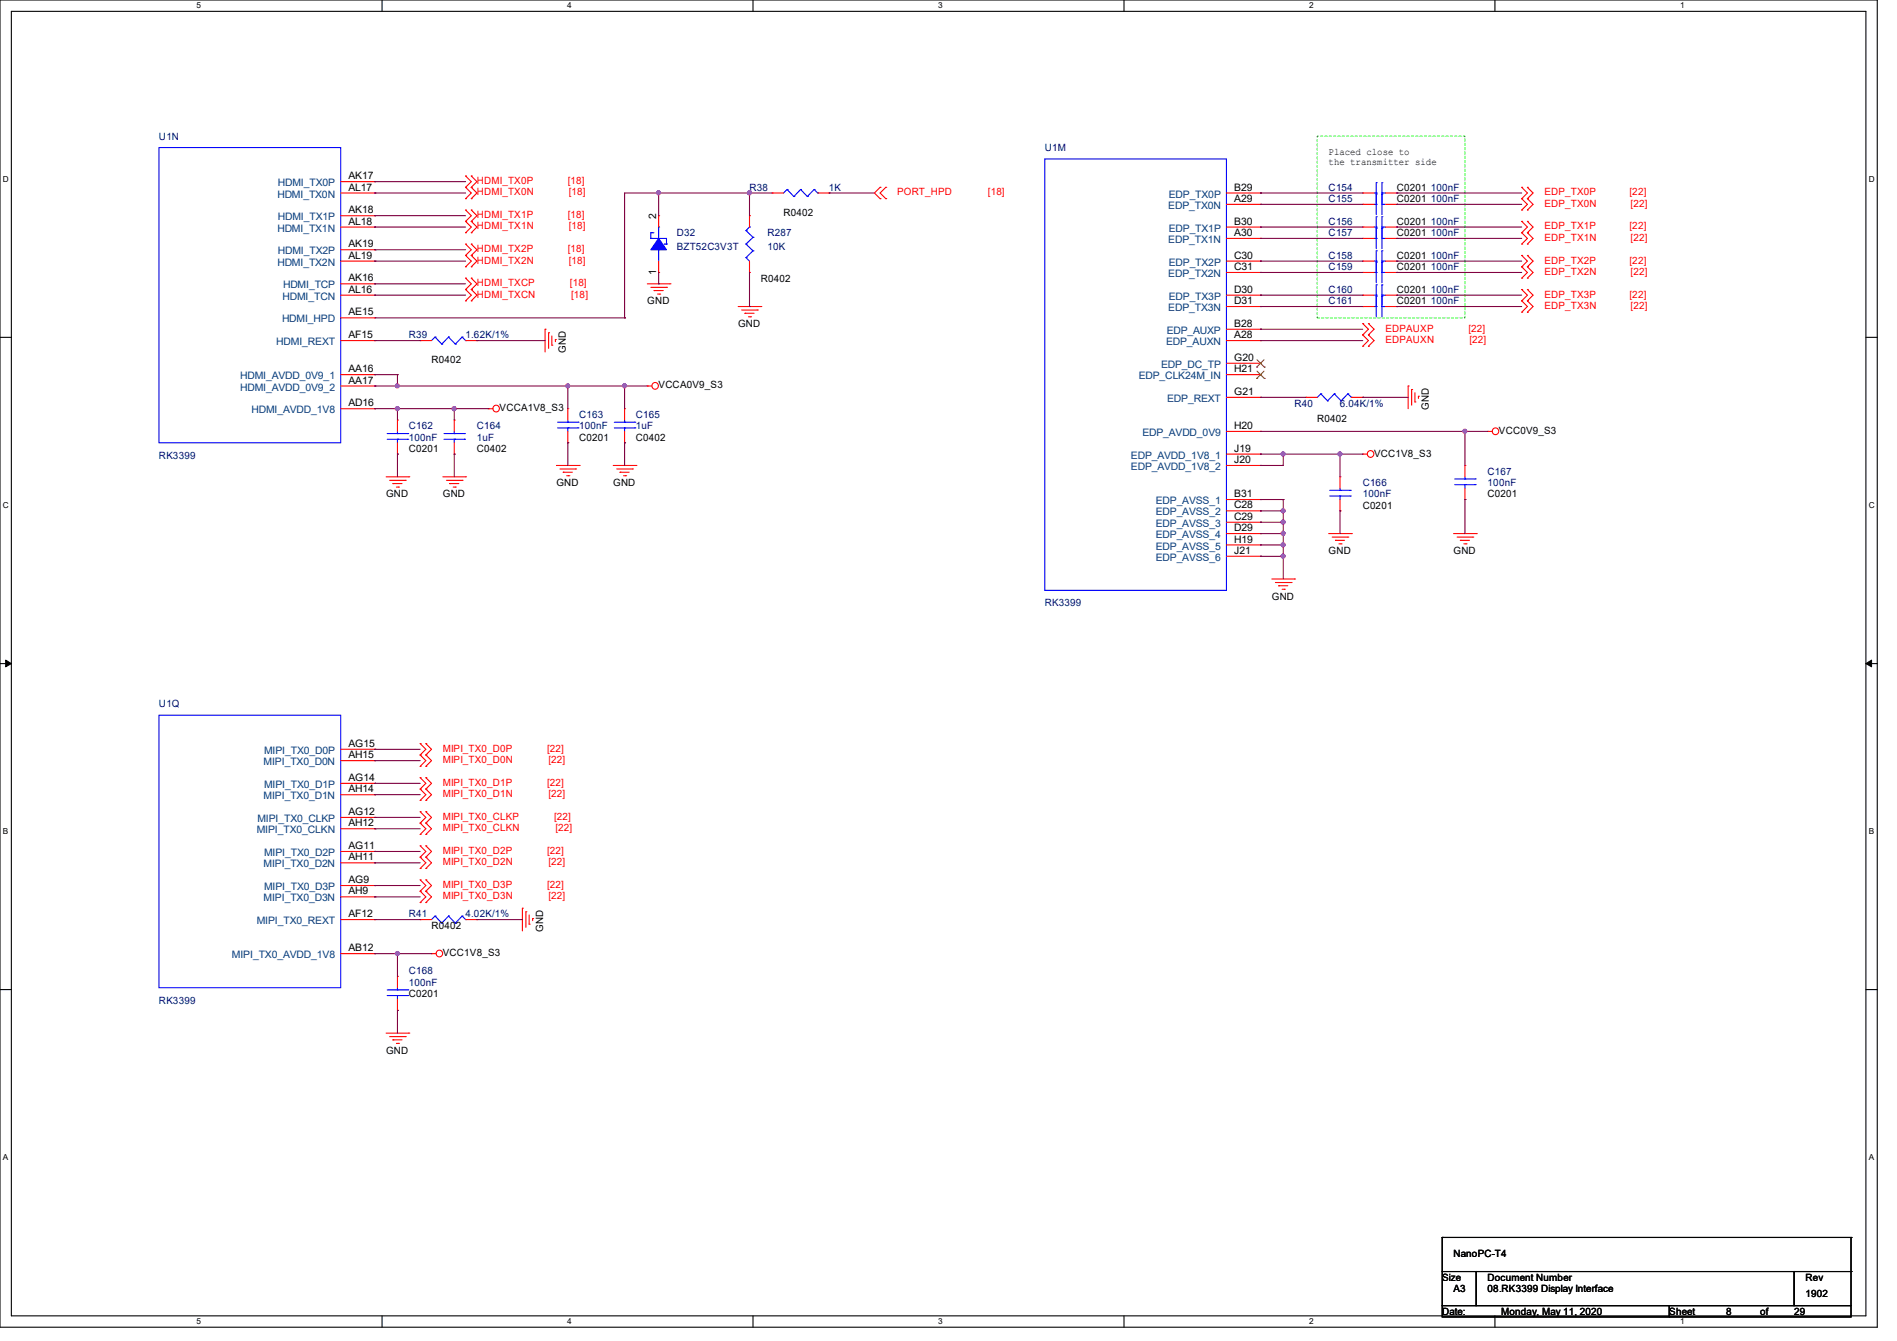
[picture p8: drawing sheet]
<svg xmlns="http://www.w3.org/2000/svg" width="297mm" height="210mm" viewBox="0 0 297 210" stroke-linecap="round" stroke-linejoin="round" font-family="sans-serif">
<path d="M0 0h293.9v207.9h-293.9zM1.8 1.8h290.3v204.3h-290.3z" fill="none" stroke="#000" stroke-width=".17"/>
<g fill="#fff">
<path d="M30.8 .2h.7v1.4h-.7z"/>
<path d="M30.8 206.2h.7v1.4h-.7z"/>
</g>
<path d="M59.8 0v1.8M59.8 206.1v1.8" fill="none" stroke="#000" stroke-width=".17"/>
<g fill="#fff">
<path d="M88.8 .2h.7v1.4h-.7z"/>
<path d="M88.8 206.2h.7v1.4h-.7z"/>
</g>
<path d="M117.9 0v1.8M117.9 206.1v1.8" fill="none" stroke="#000" stroke-width=".17"/>
<g fill="#fff">
<path d="M146.9 .2h.7v1.4h-.7z"/>
<path d="M146.9 206.2h.7v1.4h-.7z"/>
</g>
<path d="M176 0v1.8M176 206.1v1.8" fill="none" stroke="#000" stroke-width=".17"/>
<g fill="#fff">
<path d="M205 .2h.7v1.4h-.7z"/>
<path d="M205 206.2h.7v1.4h-.7z"/>
</g>
<path d="M234.1 0v1.8M234.1 206.1v1.8" fill="none" stroke="#000" stroke-width=".17"/>
<g fill="#fff">
<path d="M263.1 .2h.6v1.4h-.6z"/>
<path d="M263.1 206.2h.6v1.4h-.6z"/>
<path d="M.5 27.3h.9v1.4h-.9z"/>
<path d="M292.6 27.3h.9v1.4h-.9z"/>
<path d="M.5 78.4h.9v1.4h-.9z"/>
<path d="M292.6 78.4h.9v1.4h-.9z"/>
</g>
<path d="M0 52.8h1.8M292.1 52.8h1.8" fill="none" stroke="#000" stroke-width=".17"/>
<g fill="#fff">
<path d="M.5 129.5h.8v1.4h-.8z"/>
<path d="M292.6 129.5h.8v1.4h-.8z"/>
</g>
<path d="M0 103.9h1.8M292.1 103.9h1.8" fill="none" stroke="#000" stroke-width=".17"/>
<path d="M.9 103.4l.9 .5-.9 .5zM292.1 103.9l.9-.5v1z" fill="#000" stroke="#000" stroke-width=".16"/>
<g fill="#fff">
<path d="M.5 180.5h.8v1.4h-.8z"/>
<path d="M292.6 180.5h.8v1.4h-.8z"/>
</g>
<g fill="none" stroke="#000" stroke-width=".17">
<path d="M0 155h1.8M292.1 155h1.8M225.8 199.1h5.3v5.4h-5.3zM225.8 193.8h.1M225.8 193.8v5.3M225.8 193.8h64M231.1 199.1h49.8v5.4h-49.8zM280.9 199.1h8.9v5.4h-8.9zM289.8 193.8h.1M289.8 199.1h.1M289.8 193.8v5.3M225.8 204.5h35.6v1.7h-35.6z"/>
<path d="M261.4 204.5h28.4v1.7h-28.4z"/>
</g>
<path d="M206.2 21.3h23.2v28.5h-23.2z" fill="none" stroke="#01ff00" stroke-width=".17" stroke-dasharray=".3 .3"/>
<g fill="none" stroke="#f00" stroke-width=".17">
<path d="M53.3 35.6h5.4M53.3 30.2h5.4M53.3 39.1h5.4M53.3 33.8h5.4M53.3 28.4h5.4M58.7 39.1h.1M58.7 33.8h.1M58.7 35.6h.1M58.7 28.4h.1M58.7 30.2h.1M72.9 31.1h.1M72.9 29.3h.1"/>
<path d="M72.9 27.6h.1M72.9 34.7h.1M72.9 32.9h.1M72.9 36.4h.1M72.9 38.2h.1M72.9 29.3l.9 .9-.9 .9M72.9 27.6l.9 .8-.9 .9M72.9 32.9l.9 .9-.9 .9M72.9 34.7l.9 .9-.9 .8M72.9 38.2l.9 .9-.9 .9M73.8 31.1h.1M73.8 29.3h.1"/>
<path d="M73.8 27.6h.1M73.8 34.7h.1M73.8 32.9h.1M73.8 36.4h.1M73.8 38.2h.1M73.8 29.3l.9 .9-.9 .9M73.8 27.6l.9 .8-.9 .9M73.8 32.9l.9 .9-.9 .9M73.8 34.7l.9 .9-.9 .8M73.8 38.2l.9 .9-.9 .9M103.1 33.8h.1M103.1 33.8v1.8"/>
<path d="M117.3 33.8h.1M117.3 33.8v1.8M120.9 30.2h.1M120.9 30.2h1.8M128 30.2h1.8M129.8 30.2h.1M137.8 29.3h.1M137.8 31.1h.1M137.8 29.3l-.9 .9 .9 .9M138.7 31.1h.1M138.7 29.3h.1M138.7 29.3l-.9 .9 .9 .9"/>
<path d="M192 37.3h5.4M192 35.6h5.4M192 30.2h5.4M192 32h5.4M197.4 37.3h.1M197.4 35.6h.1M197.4 30.2h.1M197.4 32h.1M213.4 37.3h.1M213.4 35.6h.1M213.4 30.2h.1M213.4 32h.1"/>
<path d="M213.4 37.3h1.7M213.4 35.6h1.7M213.4 30.2h1.7M213.4 32h1.7M216.9 37.3h1.8M216.9 35.6h1.8M216.9 30.2h1.8M216.9 32h1.8M218.7 37.3h.1M218.7 35.6h.1M218.7 30.2h.1M218.7 32h.1"/>
<path d="M238.3 32.9h.1M238.3 31.1h.1M238.3 29.3h.1M238.3 38.2h.1M238.3 36.4h.1M238.3 34.7h.1M238.3 31.1l.8 .9-.8 .9M238.3 29.3l.8 .9-.8 .9M238.3 36.4l.8 .9-.8 .9M238.3 34.7l.8 .9-.8 .8M239.1 32.9h.1M239.1 31.1h.1"/>
<path d="M239.1 29.3h.1M239.1 38.2h.1M239.1 36.4h.1M239.1 34.7h.1M239.1 31.1l.9 .9-.9 .9M239.1 29.3l.9 .9-.9 .9M239.1 36.4l.9 .9-.9 .9M239.1 34.7l.9 .9-.9 .8M53.3 44.4h5.4M53.3 53.3h5.4M53.3 46.2h5.4M53.3 40.9h5.4"/>
<path d="M53.3 58.7h5.4M53.3 49.8h5.4M58.7 58.7h.1M58.7 40.9h.1M58.7 46.2h.1M58.7 44.4h.1M58.7 53.3h.1M58.7 49.8h.1M65.8 53.3h.1M65.8 53.3h1.8M72.9 40h.1M72.9 41.8h.1"/>
<path d="M72.9 45.3h.1M72.9 43.6h.1M72.9 47.1h.1M72.9 40l.9 .9-.9 .9M72.9 43.6l.9 .8-.9 .9M72.9 45.3l.9 .9-.9 .9M72.9 53.3h1.8M73.8 40h.1M73.8 41.8h.1M73.8 45.3h.1M73.8 43.6h.1M73.8 47.1h.1"/>
<path d="M73.8 40l.9 .9-.9 .9M73.8 43.6l.9 .8-.9 .9M73.8 45.3l.9 .9-.9 .9M74.7 53.3h.1M85.3 51.6h.1M85.3 51.6v3.5M85.9 52.1h.1M85.9 52.1v2.5M86.4 54.1h.1M86.4 52.6v1.5M87 53.2h.1M87 53.2v.3"/>
<path d="M101.3 44.4h3.6M101.9 45h2.5M102.4 45.5h.1M102.4 45.5h1.4M103 46.1h.3M103.1 42.7h.1M103.1 40.9v1.8M103.3 46.1h.1M104.4 45h.1M104.9 44.4h.1M115.6 48h3.5M116.1 48.6h2.5"/>
<path d="M116.6 49.1h.1M116.6 49.1h1.5M117.2 49.6h.3M117.3 42.7h.1M117.3 40.9v1.8M117.5 49.6h.1M118.6 48.6h.1M119.1 48h.1M192 48h5.4M192 56.9h5.4M192 53.3h5.4M192 51.6h5.4"/>
<path d="M192 46.2h5.4M192 42.7h5.4M192 40.9h5.4M192 58.7h5.4M197.4 56.9h.1M197.4 53.3h.1M197.4 51.6h.1M197.4 46.2h.1M197.4 48h.1M197.4 42.7h.1M197.4 40.9h.1M197.4 58.7h.1"/>
<path d="M213.4 54.2h.1M213.4 52.5h.1M213.4 50.7h.1M213.4 46.2h.1M213.4 42.7h.1M213.4 48h.1M213.4 40.9h.1M213.4 48h1.7M213.4 52.5l.8 .8-.8 .9M213.4 50.7l.8 .9-.8 .9M213.4 46.2h1.7M213.4 42.7h1.7"/>
<path d="M213.4 40.9h1.7M214.2 54.2h.1M214.2 52.5h.1M214.2 50.7h.1M214.2 52.5l.9 .8-.9 .9M214.2 50.7l.9 .9-.9 .9M216.9 48h1.8M216.9 46.2h1.8M216.9 42.7h1.8M216.9 40.9h1.8M218.7 46.2h.1M218.7 42.7h.1"/>
<path d="M218.7 48h.1M218.7 40.9h.1M238.3 43.6h.1M238.3 41.8h.1M238.3 40h.1M238.3 48.9h.1M238.3 47.1h.1M238.3 45.3h.1M238.3 41.8l.8 .9-.8 .9M238.3 40l.8 .9-.8 .9M238.3 47.1l.8 .9-.8 .9M238.3 45.3l.8 .9-.8 .9"/>
<path d="M239.1 43.6h.1M239.1 41.8h.1M239.1 40h.1M239.1 48.9h.1M239.1 47.1h.1M239.1 45.3h.1M239.1 41.8l.9 .9-.9 .9M239.1 40l.9 .9-.9 .9M239.1 47.1l.9 .9-.9 .9M239.1 45.3l.9 .9-.9 .9M53.3 64h5.4M53.3 60.5h5.4"/>
<path d="M58.7 64h.1M58.7 60.5h.1M60.5 74.7h3.5M61 75.2h2.5M61.5 75.7h.1M61.5 75.7h1.4M62.1 76.3h.3M62.2 65.8h.1M62.2 71.1h.1M62.2 65.8v1.8M62.2 69.3v1.8M62.4 76.3h.1"/>
<path d="M63.5 75.2h.1M64 74.7h.1M69.3 74.7h3.6M69.9 75.2h2.4M70.4 75.7h.1M70.4 75.7h1.4M71 76.3h.3M71.1 65.8h.1M71.1 71.1h.1M71.1 65.8v1.8M71.1 69.3v1.8M71.3 76.3h.1"/>
<path d="M72.3 75.2h.1M72.9 74.7h.1M76.5 64h.1M76.5 64h.7M87.1 72.9h3.6M87.7 73.4h2.4M88.2 74h.1M88.2 74h1.4M88.7 74.5h.4M88.9 64h.1M88.9 69.3h.1M88.9 64v1.8"/>
<path d="M88.9 67.6v1.7M89.1 74.5h.1M90.1 73.4h.1M90.7 72.9h.1M96 72.9h3.6M96.6 73.4h2.4M97.1 74h.1M97.1 74h1.4M97.6 74.5h.4M97.8 64h.1M97.8 69.3h.1M97.8 64v1.8"/>
<path d="M97.8 67.6v1.7M98 74.5h.1M99 73.4h.1M99.6 72.9h.1M101.3 60.5h.1M101.3 60.5h.8M192 72.9h5.4M192 71.1h5.4M192 67.6h5.4M192 78.2h5.4M192 62.2h5.4M197.4 71.1h.1"/>
<path d="M197.4 72.9h.1M197.4 67.6h.1M197.4 78.2h.1M197.4 62.2h.1M204.5 62.2h.1M204.5 62.2h1.7M209.8 74.7h.1M209.8 74.7v1.8M209.8 78.2v1.8M211.6 62.2h1.8M213.4 71.1h.1M213.4 62.2h.1"/>
<path d="M213.4 71.1h.7M220.5 60.5h.1M220.5 60.5v3.5M221 61h.1M221 61v2.5M221.5 62.9h.1M221.5 61.5v1.4M222.1 62.1h.1M222.1 62.1v.3M229.4 72.9h.1M229.4 78.2h.1M229.4 72.9v1.8"/>
<path d="M229.4 76.5v1.7M232.9 67.6h.1M232.9 67.6h.7M192 83.6h5.4M192 80h5.4M192 81.8h5.4M192 85.3h5.4M192 87.1h5.4M197.4 80h.1M197.4 81.8h.1M197.4 83.6h.1M197.4 85.3h.1"/>
<path d="M197.4 87.1h.1M199.1 90.7h3.6M199.7 91.2h2.4M200.2 91.7h.1M200.2 91.7h1.4M200.7 92.3h.4M201.1 92.3h.1M202.1 91.2h.1M202.7 90.7h.1M208 83.6h3.6M208.6 84.1h2.4M209.1 84.6h.1"/>
<path d="M209.1 84.6h1.4M209.6 85.2h.4M209.8 80h.1M210 85.2h.1M211 84.1h.1M211.6 83.6h.1M227.6 83.6h3.5M228.1 84.1h2.5M228.6 84.6h.1M228.6 84.6h1.5M229.2 85.2h.3M229.5 85.2h.1"/>
<path d="M230.6 84.1h.1M231.1 83.6h.1M53.3 117.3h5.4M53.3 119.1h5.4M58.7 117.3h.1M58.7 119.1h.1M65.8 118.2h.1M65.8 116.5h.1M65.8 116.5l.9 .8-.9 .9M65.8 118.2l.9 .9-.9 .9M66.7 118.2h.1M66.7 116.5h.1"/>
<path d="M66.7 116.5l.9 .8-.9 .9M66.7 118.2l.9 .9-.9 .9M53.3 122.7h5.4M53.3 124.5h5.4M53.3 133.4h5.4M53.3 135.1h5.4M53.3 138.7h5.4M53.3 128h5.4M53.3 129.8h5.4M58.7 122.7h.1M58.7 124.5h.1M58.7 133.4h.1"/>
<path d="M58.7 135.1h.1M58.7 138.7h.1M58.7 128h.1M58.7 129.8h.1M65.8 139.6h.1M65.8 137.8h.1M65.8 136h.1M65.8 134.2h.1M65.8 132.5h.1M65.8 123.6h.1M65.8 121.8h.1M65.8 125.3h.1"/>
<path d="M65.8 128.9h.1M65.8 127.1h.1M65.8 130.7h.1M65.8 120h.1M65.8 139.6l.9 .9-.9 .9M65.8 137.8l.9 .9-.9 .9M65.8 134.2l.9 .9-.9 .9M65.8 132.5l.9 .9-.9 .8M65.8 121.8l.9 .9-.9 .9M65.8 123.6l.9 .9-.9 .8M65.8 127.1l.9 .9-.9 .9M65.8 128.9l.9 .9-.9 .9"/>
<path d="M66.7 139.6h.1M66.7 137.8h.1M66.7 136h.1M66.7 134.2h.1M66.7 132.5h.1M66.7 123.6h.1M66.7 121.8h.1M66.7 125.3h.1M66.7 128.9h.1M66.7 127.1h.1M66.7 130.7h.1M66.7 120h.1"/>
<path d="M66.7 139.6l.9 .9-.9 .9M66.7 137.8l.9 .9-.9 .9M66.7 134.2l.9 .9-.9 .9M66.7 132.5l.9 .9-.9 .8M66.7 121.8l.9 .9-.9 .9M66.7 123.6l.9 .9-.9 .8M66.7 127.1l.9 .9-.9 .9M66.7 128.9l.9 .9-.9 .9M53.3 149.4h5.4M53.3 144h5.4M53.3 140.5h5.4M58.7 140.5h.1"/>
<path d="M58.7 144h.1M58.7 149.4h.1M62.2 152.9h.1M62.2 158.2h.1M62.2 152.9v1.8M62.2 156.5v1.7M65.8 141.4h.1M65.8 144h.1M65.8 144h1.8M66.7 141.4h.1M67.6 149.4h.1M67.6 149.4h.7"/>
<path d="M72.9 144h1.8M74.7 144h.1M81.8 142.2h.1M81.8 142.2v3.6M82.3 142.8h.1M82.3 142.8v2.4M82.8 144.7h.1M82.8 143.3v1.4M83.4 143.8h.1M83.4 143.8v.4M60.5 161.8h3.5M61 162.3h2.5"/>
<path d="M61.5 162.9h.1M61.5 162.9h1.4M62.1 163.4h.3M62.4 163.4h.1M63.5 162.3h.1M64 161.8h.1"/>
<circle cx="77.7" cy="64" r=".52"/>
<circle cx="102.6" cy="60.4" r=".52"/>
<circle cx="214.6" cy="71.1" r=".52"/>
<circle cx="234.1" cy="67.5" r=".52"/>
<circle cx="68.8" cy="149.3" r=".52"/>
</g>
<g fill="none" stroke="#00f" stroke-width=".17">
<path d="M24.9 23.1h28.4v46.2h-28.4zM101.9 37.3h.1M101.9 36.4h.1M101.9 37.3h2.5v.9M101.9 36.4v.9M101.9 36.4h.3M102.2 36.4h.1M103.1 39.1h.1M103.1 35.6h.1M103.1 35.6v1.7M103.1 39.1v1.8M104 38.2h.1"/>
<path d="M104 38.2h.4M104.4 38.2h.1M116.8 38.2h.1M116.8 36.1h.1M116.8 38.2l1.1 1.1M116.8 36.1l1.1 1.1M117.3 35.6h.1M117.3 35.6l-.5 .5M117.9 39.3h.1M117.9 37.2h.1M117.9 39.3l-1.1 1M117.9 37.2l-1.1 1"/>
<path d="M123.2 29.7h.1M123.2 29.7l-.5 .5M123.2 29.7l1.1 1.1M124.3 30.8h.1M125.3 29.7h.1M125.3 29.7l-1 1.1M125.3 29.7l1.1 1.1M126.4 30.8h.1M127.5 29.7h.1M127.5 29.7l-1.1 1.1M127.5 29.7l.5 .5M128 30.2h.1"/>
<path d="M163.6 24.9h28.4v67.6h-28.4zM215.1 37.3h.4M215.1 35.6h.4M215.1 30.2h.4M215.1 32h.4M215.5 37.3h.1M215.5 35.7h.1M215.5 35.6h.1M215.5 34h.1M215.5 39.3h.1M215.5 30.2h.1M215.5 28.6h.1"/>
<path d="M215.5 32h.1M215.5 30.4h.1M215.5 28.6v5M215.5 34v4.9M215.5 39.3v5M216.4 35.7h.1M216.4 37.3h.1M216.4 34h.1M216.4 35.6h.1M216.4 39.3h.1M216.4 28.6h.1M216.4 30.2h.1"/>
<path d="M216.4 30.4h.1M216.4 32h.1M216.4 37.3h.5M216.4 28.6v5M216.4 34v4.9M216.4 39.3v5M216.4 35.6h.5M216.4 30.2h.5M216.4 32h.5M68.1 52.8h.1M68.1 52.8l-.5 .5M68.1 52.8l1.1 1.1"/>
<path d="M69.2 53.9h.1M70.2 52.8h.1M70.2 52.8l-1 1.1M70.2 52.8l1.1 1.1M71.3 53.9h.1M72.3 52.8h.1M72.3 52.8l-1 1.1M72.3 52.8l.6 .5M72.9 53.3h.1M116.8 40.3h.1M116.8 40.3l.5 .6M215.1 46.2h.4"/>
<path d="M215.1 42.7h.4M215.1 48h.4M215.1 40.9h.4M215.5 46.2h.1M215.5 44.6h.1M215.5 42.7h.1M215.5 41.1h.1M215.5 48h.1M215.5 46.4h.1M215.5 40.9h.1M215.5 44.6v5M216.4 44.6h.1"/>
<path d="M216.4 46.2h.1M216.4 41.1h.1M216.4 42.7h.1M216.4 46.4h.1M216.4 48h.1M216.4 40.9h.1M216.4 44.6v5M216.4 46.2h.5M216.4 42.7h.5M216.4 48h.5M216.4 40.9h.5M60.6 68.8h3.2"/>
<path d="M60.6 67.9h3.2M62.2 67.9h.1M62.2 68.8h.1M62.2 67.6v.3M62.2 68.8v.5M63.8 68.8h.1M63.8 67.9h.1M69.5 68.8h3.2M69.5 67.9h3.2M71.1 67.9h.1M71.1 68.8h.1M71.1 67.6v.3"/>
<path d="M71.1 68.8v.5M72.7 68.8h.1M72.7 67.9h.1M87.3 67h3.2M87.3 66.1h3.2M88.9 66.1h.1M88.9 67h.1M88.9 65.8v.3M88.9 67v.6M90.5 67h.1M90.5 66.1h.1M96.2 67h3.2"/>
<path d="M96.2 66.1h3.2M97.8 66.1h.1M97.8 67h.1M97.8 65.8v.3M97.8 67v.6M99.4 67h.1M99.4 66.1h.1M206.8 61.7h.1M206.8 61.7l-.6 .5M206.8 61.7l1.1 1.1M207.9 62.8h.1M208.2 77.7h3.2"/>
<path d="M208.2 76.8h3.2M208.9 61.7h.1M208.9 61.7l-1 1.1M208.9 61.7l1.1 1.1M209.8 76.8h.1M209.8 77.7h.1M209.8 76.5v.3M209.8 77.7v.5M210 62.8h.1M211 61.7h.1M211 61.7l-1 1.1M211 61.7l.6 .5"/>
<path d="M211.4 77.7h.1M211.4 76.8h.1M211.6 62.2h.1M227.8 75.9h3.2M227.8 75h3.2M229.4 75h.1M229.4 75.9h.1M229.4 74.7v.3M229.4 75.9v.6M231 75.9h.1M231 75h.1M24.9 112h28.4v42.7h-28.4z"/>
<path d="M60.6 155.9h3.2M60.6 155h3.2M62.2 155h.1M62.2 155.9h.1M62.2 154.7v.3M62.2 155.9v.6M63.8 155.9h.1M63.8 155h.1M68.1 143.5h.1M68.1 143.5l-.5 .5M68.1 143.5l1.1 1.1M69.2 144.6h.1"/>
<path d="M70.2 143.5h.1M70.2 143.5l-1 1.1M70.2 143.5l1.1 1.1M71.3 144.6h.1M72.3 143.5h.1M72.3 143.5l-1 1.1M72.3 143.5l.6 .5M72.9 144h.1"/>
</g>
<path d="M196.8 57.5h.1M196.8 59.3h.1M196.8 56.3l1.2 1.2M196.8 58.1l1.2 1.2M197.9 56.3l-1.1 1.2M197.9 58.1l-1.1 1.2M198 57.5h.1M198 59.3h.1" fill="none" stroke="#7f3f00" stroke-width=".16"/>
<path d="M103.1 37.3l1.3 1.8h-2.5z" fill-rule="evenodd" fill="#00f" stroke="#00f" stroke-width=".17"/>
<g fill="none" stroke="#7f003f" stroke-width=".17">
<path d="M58.7 39.1h.1M58.7 28.4h.1M58.7 30.2h.1M58.7 33.8h.1M58.7 35.6h.1M58.7 39.1h14.2M58.7 28.4h14.2M58.7 30.2h14.2M58.7 33.8h14.2M58.7 35.6h14.2M103.1 30.2h.1M103.1 30.2v3.6"/>
<path d="M117.3 30.2h.1M117.3 30.2v3.6M120.9 30.2h-23.1v19.6M129.8 30.2h.1M129.8 30.2h7.1M197.4 32h.1M197.4 30.2h.1M197.4 35.6h.1M197.4 37.3h.1M197.4 30.2h16M197.4 35.6h16M197.4 32h16"/>
<path d="M197.4 37.3h16M218.7 32h.1M218.7 30.2h.1M218.7 37.3h.1M218.7 35.6h.1M218.7 30.2h19.6M218.7 35.6h19.6M218.7 32h19.6M218.7 37.3h19.6M58.7 58.7h.1M58.7 53.3h.1M58.7 40.9h.1"/>
<path d="M58.7 44.4h.1M58.7 46.2h.1M58.7 58.7h3.5M58.7 53.3h7.1M58.7 40.9h14.2M58.7 44.4h14.2M58.7 46.2h14.2M58.7 49.8h39.1M62.2 58.7h.1M62.2 58.7v1.8M74.7 53.3h.1M74.7 53.3h10.6"/>
<path d="M97.8 49.8h.1M103.1 44.4h.1M103.1 42.7v1.7M117.3 48h.1M117.3 42.7v5.3M197.4 42.7h.1M197.4 40.9h.1M197.4 48h.1M197.4 46.2h.1M197.4 53.3h.1M197.4 51.6h.1M197.4 53.3h16"/>
<path d="M197.4 40.9h16M197.4 46.2h16M197.4 42.7h16M197.4 48h16M197.4 51.6h16M218.7 40.9h.1M218.7 42.7h.1M218.7 48h.1M218.7 46.2h.1M218.7 40.9h19.6M218.7 46.2h19.6M218.7 42.7h19.6"/>
<path d="M218.7 48h19.6M58.7 60.5h.1M58.7 64h.1M58.7 60.5h42.6M58.7 64h17.8M62.2 71.1h.1M62.2 64h.1M62.2 60.5h.1M62.2 64v1.8M62.2 71.1v3.6M71.1 64h.1M71.1 71.1h.1"/>
<path d="M71.1 64v1.8M71.1 71.1v3.6M88.9 69.3h.1M88.9 60.5h.1M88.9 60.5v3.5M88.9 69.3v3.6M97.8 69.3h.1M97.8 60.5h.1M97.8 60.5v3.5M97.8 69.3v3.6M197.4 78.2h.1M197.4 71.1h.1"/>
<path d="M197.4 72.9h.1M197.4 62.2h.1M197.4 67.6h.1M197.4 78.2h3.5M197.4 67.6h35.5M197.4 71.1h16M197.4 62.2h7.1M200.9 78.2h.1M200.9 71.1h.1M200.9 71.1v1.8h-3.5M200.9 78.2v12.5M209.8 71.1h.1"/>
<path d="M209.8 71.1v3.6M213.4 62.2h.1M213.4 62.2h7.1M229.4 67.6h.1M229.4 78.2h.1M229.4 67.6v5.3M229.4 78.2v5.4M197.4 80h.1M197.4 81.8h.1M197.4 83.6h.1M197.4 85.3h.1M197.4 87.1h.1"/>
<path d="M197.4 80h3.5M197.4 81.8h3.5M197.4 83.6h3.5M197.4 85.3h3.5M197.4 87.1h3.5M200.9 80h.1M200.9 81.8h.1M200.9 83.6h.1M200.9 85.3h.1M200.9 87.1h.1M209.8 80h.1M209.8 80v3.6"/>
<path d="M58.7 119.1h.1M58.7 117.3h.1M58.7 119.1h7.1M58.7 117.3h7.1M58.7 138.7h.1M58.7 135.1h.1M58.7 133.4h.1M58.7 129.8h.1M58.7 128h.1M58.7 124.5h.1M58.7 122.7h.1M58.7 138.7h7.1"/>
<path d="M58.7 135.1h7.1M58.7 133.4h7.1M58.7 129.8h7.1M58.7 128h7.1M58.7 124.5h7.1M58.7 122.7h7.1M58.7 144h.1M58.7 140.5h.1M58.7 149.4h.1M58.7 149.4h8.9M58.7 144h7.1M58.7 140.5h7.1"/>
<path d="M62.2 149.4h.1M62.2 158.2h.1M62.2 149.4v3.5M62.2 158.2v3.6M74.7 144h.1M74.7 144h7.1"/>
</g>
<g fill="#f0f" stroke="#f0f" stroke-width=".17">
<circle cx="62.2" cy="149.3" r=".32"/>
<circle cx="97.8" cy="60.4" r=".32"/>
<circle cx="71.1" cy="64" r=".32"/>
<circle cx="62.2" cy="64" r=".32"/>
<circle cx="200.9" cy="80" r=".32"/>
<circle cx="200.9" cy="81.8" r=".32"/>
<circle cx="200.9" cy="83.5" r=".32"/>
<circle cx="200.9" cy="85.3" r=".32"/>
<circle cx="200.9" cy="87.1" r=".32"/>
<circle cx="209.8" cy="71.1" r=".32"/>
<circle cx="200.9" cy="71.1" r=".32"/>
<circle cx="88.9" cy="60.4" r=".32"/>
<circle cx="62.2" cy="60.4" r=".32"/>
<circle cx="229.3" cy="67.5" r=".32"/>
<circle cx="103.1" cy="30.2" r=".32"/>
<circle cx="117.3" cy="30.2" r=".32"/>
</g>
<g font-size="1.6" fill="#00007f">
<text x="24.9" y="21.9">U1N</text>
<text x="163.6" y="23.7">U1M</text>
<text x="117.3" y="29.9">R38</text>
<text x="129.8" y="29.9">1K</text>
<text x="208" y="29.9">C154</text>
<text x="224" y="29.9">100nF</text>
<text x="208" y="35.2">C156</text>
<text x="208" y="31.7">C155</text>
<text x="224" y="35.2">100nF</text>
<text x="224" y="31.7">100nF</text>
<text x="106" y="37">D32</text>
<text x="106" y="39.1">BZT52C3V3T</text>
<text x="120.2" y="37">R287</text>
<text x="120.2" y="39.1">10K</text>
<text x="208" y="37">C157</text>
<text x="208" y="40.6">C158</text>
<text x="224" y="37">100nF</text>
<text x="224" y="40.6">100nF</text>
<text x="208" y="45.9">C160</text>
<text x="208" y="42.3">C159</text>
<text x="208" y="47.7">C161</text>
<text x="224" y="45.9">100nF</text>
<text x="224" y="42.3">100nF</text>
<text x="224" y="47.7">100nF</text>
<text x="64" y="53">R39</text>
<text x="72.9" y="53">1.62K/1%</text>
<text x="90.7" y="65.4">C163</text>
<text x="99.6" y="65.4">C165</text>
<text x="202.7" y="63.7">R40</text>
<text x="209.8" y="63.7">6.04K/1%</text>
<text x="24.9" y="71.8">RK3399</text>
<text x="64" y="67.2">C162</text>
<text x="64" y="69">100nF</text>
<text x="74.7" y="67.2">C164</text>
<text x="74.7" y="69">1uF</text>
<text x="90.7" y="67.2">100nF</text>
<text x="99.6" y="67.2">1uF</text>
<text x="213.4" y="76.1">C166</text>
<text x="213.4" y="77.9">100nF</text>
<text x="232.9" y="74.3">C167</text>
<text x="232.9" y="76.1">100nF</text>
<text x="163.6" y="95">RK3399</text>
<text x="24.9" y="110.8">U1Q</text>
<text x="64" y="143.7">R41</text>
<text x="72.9" y="143.7">4.02K/1%</text>
<text x="64" y="152.6">C168</text>
<text x="64" y="154.3">100nF</text>
<text x="24.9" y="157.2">RK3399</text>
</g>
<g font-size="1.6" fill="#003f7f">
<text x="43.5" y="29.2">HDMI_TX0P</text>
<text x="43.4" y="30.9">HDMI_TX0N</text>
<text x="43.5" y="34.5">HDMI_TX1P</text>
<text x="182.9" y="32.7">EDP_TX0N</text>
<text x="183" y="30.9">EDP_TX0P</text>
<text x="43.4" y="41.6">HDMI_TX2N</text>
<text x="43.4" y="36.3">HDMI_TX1N</text>
<text x="43.5" y="39.8">HDMI_TX2P</text>
<text x="182.9" y="38.1">EDP_TX1N</text>
<text x="183" y="41.6">EDP_TX2P</text>
<text x="183" y="36.3">EDP_TX1P</text>
<text x="44.2" y="46.9">HDMI_TCN</text>
<text x="44.3" y="45.2">HDMI_TCP</text>
<text x="182.9" y="43.4">EDP_TX2N</text>
<text x="183" y="46.9">EDP_TX3P</text>
<text x="44.2" y="50.5">HDMI_HPD</text>
<text x="182.7" y="52.3">EDP_AUXP</text>
<text x="182.9" y="48.7">EDP_TX3N</text>
<text x="37.6" y="59.4">HDMI_AVDD_0V9_1</text>
<text x="43.3" y="54.1">HDMI_REXT</text>
<text x="178.3" y="59.4">EDP_CLK24M_IN</text>
<text x="181.8" y="57.6">EDP_DC_TP</text>
<text x="182.6" y="54.1">EDP_AUXN</text>
<text x="37.6" y="61.2">HDMI_AVDD_0V9_2</text>
<text x="39.4" y="64.7">HDMI_AVDD_1V8</text>
<text x="182.8" y="63">EDP_REXT</text>
<text x="177.1" y="71.8">EDP_AVDD_1V8_1</text>
<text x="178.9" y="68.3">EDP_AVDD_0V9</text>
<text x="177.1" y="73.6">EDP_AVDD_1V8_2</text>
<text x="181" y="79">EDP_AVSS_1</text>
<text x="181" y="80.7">EDP_AVSS_2</text>
<text x="181" y="82.5">EDP_AVSS_3</text>
<text x="181" y="84.3">EDP_AVSS_4</text>
<text x="181" y="86.1">EDP_AVSS_5</text>
<text x="181" y="87.8">EDP_AVSS_6</text>
<text x="41.3" y="119.8">MIPI_TX0_D0N</text>
<text x="41.4" y="118.1">MIPI_TX0_D0P</text>
<text x="41.3" y="125.2">MIPI_TX0_D1N</text>
<text x="41.4" y="123.4">MIPI_TX0_D1P</text>
<text x="40.2" y="130.5">MIPI_TX0_CLKN</text>
<text x="40.3" y="128.7">MIPI_TX0_CLKP</text>
<text x="41.3" y="135.8">MIPI_TX0_D2N</text>
<text x="41.4" y="134.1">MIPI_TX0_D2P</text>
<text x="41.3" y="141.2">MIPI_TX0_D3N</text>
<text x="41.4" y="139.4">MIPI_TX0_D3P</text>
<text x="40.2" y="144.7">MIPI_TX0_REXT</text>
<text x="36.3" y="150.1">MIPI_TX0_AVDD_1V8</text>
</g>
<g font-size="1.6">
<text x="54.6" y="28.1">AK17</text>
<text x="54.6" y="29.8">AL17</text>
<text x="193.2" y="29.8">B29</text>
<text x="208" y="24.3">Placed close to</text>
<text x="208" y="25.9">the transmitter side</text>
<text x="218.7" y="29.9">C0201</text>
<text x="54.6" y="33.4">AK18</text>
<text x="54.6" y="35.2">AL18</text>
<text x="102.7" y="34.3" transform="rotate(-90 102.7 34.3)">2</text>
<text x="122.7" y="33.8">R0402</text>
<text x="193.2" y="35.2">B30</text>
<text x="193.2" y="31.6">A29</text>
<text x="218.7" y="35.2">C0201</text>
<text x="218.7" y="31.7">C0201</text>
<text x="54.6" y="38.7">AK19</text>
<text x="54.6" y="40.5">AL19</text>
<text x="193.2" y="40.5">C30</text>
<text x="193.2" y="37">A30</text>
<text x="218.7" y="37">C0201</text>
<text x="218.7" y="40.6">C0201</text>
<text x="54.6" y="45.8">AL16</text>
<text x="54.6" y="44.1">AK16</text>
<text x="101.3" y="47.7">GND</text>
<text x="102.7" y="43" transform="rotate(-90 102.7 43)">1</text>
<text x="119.1" y="44.1">R0402</text>
<text x="193.2" y="45.8">D30</text>
<text x="193.2" y="47.6">D31</text>
<text x="193.2" y="42.3">C31</text>
<text x="218.7" y="45.9">C0201</text>
<text x="218.7" y="42.3">C0201</text>
<text x="218.7" y="47.7">C0201</text>
<text x="54.6" y="53">AF15</text>
<text x="54.6" y="49.4">AE15</text>
<text x="115.6" y="51.2">GND</text>
<text x="193.2" y="53">A28</text>
<text x="193.2" y="51.2">B28</text>
<text x="54.6" y="58.3">AA16</text>
<text x="67.6" y="56.9">R0402</text>
<text x="88.6" y="55.3" transform="rotate(-90 88.6 55.3)">GND</text>
<text x="193.2" y="56.5">G20</text>
<text x="193.2" y="58.3">H21</text>
<text x="54.6" y="63.6">AD16</text>
<text x="54.6" y="60.1">AA17</text>
<text x="78.2" y="64.4">VCCA1V8_S3</text>
<text x="103.1" y="60.8">VCCA0V9_S3</text>
<text x="193.2" y="61.8">G21</text>
<text x="223.7" y="64.2" transform="rotate(-90 223.7 64.2)">GND</text>
<text x="64" y="70.8">C0201</text>
<text x="74.7" y="70.8">C0402</text>
<text x="90.7" y="69">C0201</text>
<text x="99.6" y="69">C0402</text>
<text x="193.2" y="70.7">J19</text>
<text x="193.2" y="67.2">H20</text>
<text x="206.2" y="66.2">R0402</text>
<text x="215.1" y="71.5">VCC1V8_S3</text>
<text x="234.7" y="67.9">VCC0V9_S3</text>
<text x="60.5" y="77.9">GND</text>
<text x="69.3" y="77.9">GND</text>
<text x="87.1" y="76.1">GND</text>
<text x="96" y="76.1">GND</text>
<text x="193.2" y="72.5">J20</text>
<text x="193.2" y="77.9">B31</text>
<text x="232.9" y="77.9">C0201</text>
<text x="193.2" y="79.6">C28</text>
<text x="193.2" y="81.4">C29</text>
<text x="193.2" y="83.2">D29</text>
<text x="213.4" y="79.7">C0201</text>
<text x="193.2" y="85">H19</text>
<text x="193.2" y="86.7">J21</text>
<text x="208" y="86.8">GND</text>
<text x="227.6" y="86.8">GND</text>
<text x="199.1" y="93.9">GND</text>
<text x="54.6" y="117">AG15</text>
<text x="54.6" y="118.7">AH15</text>
<text x="54.6" y="122.3">AG14</text>
<text x="54.6" y="124.1">AH14</text>
<text x="54.6" y="127.6">AG12</text>
<text x="54.6" y="129.4">AH12</text>
<text x="54.6" y="133">AG11</text>
<text x="54.6" y="134.7">AH11</text>
<text x="54.6" y="138.3">AG9</text>
<text x="54.6" y="140.1">AH9</text>
<text x="54.6" y="143.6">AF12</text>
<text x="54.6" y="149">AB12</text>
<text x="67.6" y="145.5">R0402</text>
<text x="69.3" y="149.7">VCC1V8_S3</text>
<text x="85" y="146" transform="rotate(-90 85 146)">GND</text>
<text x="64" y="156.1">C0201</text>
<text x="60.5" y="165">GND</text>
<text x="227.6" y="196.8">NanoPC-T4</text>
<text x="225.8" y="200.6">Size</text>
<text x="227.6" y="202.3">A3</text>
<text x="232.9" y="200.6">Document Number</text>
<text x="232.9" y="202.3">08.RK3399 Display Interface</text>
<text x="282.7" y="203.1">1902</text>
<text x="282.7" y="200.6">Rev</text>
<text x="225.8" y="205.9">Date:</text>
<text x="235" y="205.9">Monday, May 11, 2020</text>
<text x="261.4" y="205.9">Sheet</text>
<text x="270.3" y="205.9">8</text>
<text x="275.6" y="205.9">of</text>
<text x="280.9" y="205.9">29</text>
</g>
<g font-size="1.6" fill="#f00">
<text x="74.7" y="28.8">HDMI_TX0P</text>
<text x="88.9" y="28.8">[18]</text>
<text x="74.7" y="30.6">HDMI_TX0N</text>
<text x="74.7" y="34.2">HDMI_TX1P</text>
<text x="74.7" y="35.9">HDMI_TX1N</text>
<text x="88.9" y="34.2">[18]</text>
<text x="89.1" y="30.6">[18]</text>
<text x="89.1" y="35.9">[18]</text>
<text x="140.5" y="30.6">PORT_HPD</text>
<text x="154.7" y="30.6">[18]</text>
<text x="241.8" y="32.4">EDP_TX0N</text>
<text x="241.8" y="30.6">EDP_TX0P</text>
<text x="241.8" y="35.9">EDP_TX1P</text>
<text x="255.1" y="30.6">[22]</text>
<text x="255.1" y="35.9">[22]</text>
<text x="255.3" y="32.4">[22]</text>
<text x="74.7" y="39.5">HDMI_TX2P</text>
<text x="74.7" y="41.3">HDMI_TX2N</text>
<text x="88.9" y="39.5">[18]</text>
<text x="89.1" y="41.3">[18]</text>
<text x="241.8" y="37.7">EDP_TX1N</text>
<text x="241.8" y="41.3">EDP_TX2P</text>
<text x="255.1" y="41.3">[22]</text>
<text x="255.3" y="37.7">[22]</text>
<text x="74.7" y="44.8">HDMI_TXCP</text>
<text x="74.7" y="46.6">HDMI_TXCN</text>
<text x="89.2" y="44.8">[18]</text>
<text x="89.5" y="46.6">[18]</text>
<text x="241.8" y="43.1">EDP_TX2N</text>
<text x="241.8" y="46.6">EDP_TX3P</text>
<text x="255.1" y="46.6">[22]</text>
<text x="255.3" y="43.1">[22]</text>
<text x="216.9" y="53.7">EDPAUXN</text>
<text x="216.9" y="51.9">EDPAUXP</text>
<text x="229.9" y="51.9">[22]</text>
<text x="230.1" y="53.7">[22]</text>
<text x="241.8" y="48.4">EDP_TX3N</text>
<text x="255.3" y="48.4">[22]</text>
<text x="69.3" y="117.7">MIPI_TX0_D0P</text>
<text x="69.3" y="119.5">MIPI_TX0_D0N</text>
<text x="85.7" y="117.7">[22]</text>
<text x="85.9" y="119.5">[22]</text>
<text x="69.3" y="123.1">MIPI_TX0_D1P</text>
<text x="69.3" y="124.8">MIPI_TX0_D1N</text>
<text x="85.7" y="123.1">[22]</text>
<text x="85.9" y="124.8">[22]</text>
<text x="69.3" y="128.4">MIPI_TX0_CLKP</text>
<text x="69.3" y="130.2">MIPI_TX0_CLKN</text>
<text x="86.8" y="128.4">[22]</text>
<text x="87" y="130.2">[22]</text>
<text x="69.3" y="135.5">MIPI_TX0_D2N</text>
<text x="69.3" y="133.7">MIPI_TX0_D2P</text>
<text x="85.7" y="133.7">[22]</text>
<text x="85.9" y="135.5">[22]</text>
<text x="69.3" y="140.8">MIPI_TX0_D3N</text>
<text x="69.3" y="139.1">MIPI_TX0_D3P</text>
<text x="85.7" y="139.1">[22]</text>
<text x="85.9" y="140.8">[22]</text>
</g>
<g font-size="1.3">
<text x="30.8" y="1.3">5</text>
<text x="88.8" y="1.3">4</text>
<text x="146.9" y="1.3">3</text>
<text x="205" y="1.3">2</text>
<text x="263.1" y="1.3">1</text>
<text x=".5" y="28.4">D</text>
<text x="292.6" y="28.4">D</text>
<text x=".5" y="79.5">C</text>
<text x="292.6" y="79.5">C</text>
<text x=".5" y="130.6">B</text>
<text x="292.6" y="130.6">B</text>
<text x=".5" y="181.7">A</text>
<text x="292.6" y="181.7">A</text>
<text x="30.8" y="207.4">5</text>
<text x="88.8" y="207.4">4</text>
<text x="146.9" y="207.4">3</text>
<text x="205" y="207.4">2</text>
<text x="263.1" y="207.4">1</text>
</g>
</svg>
